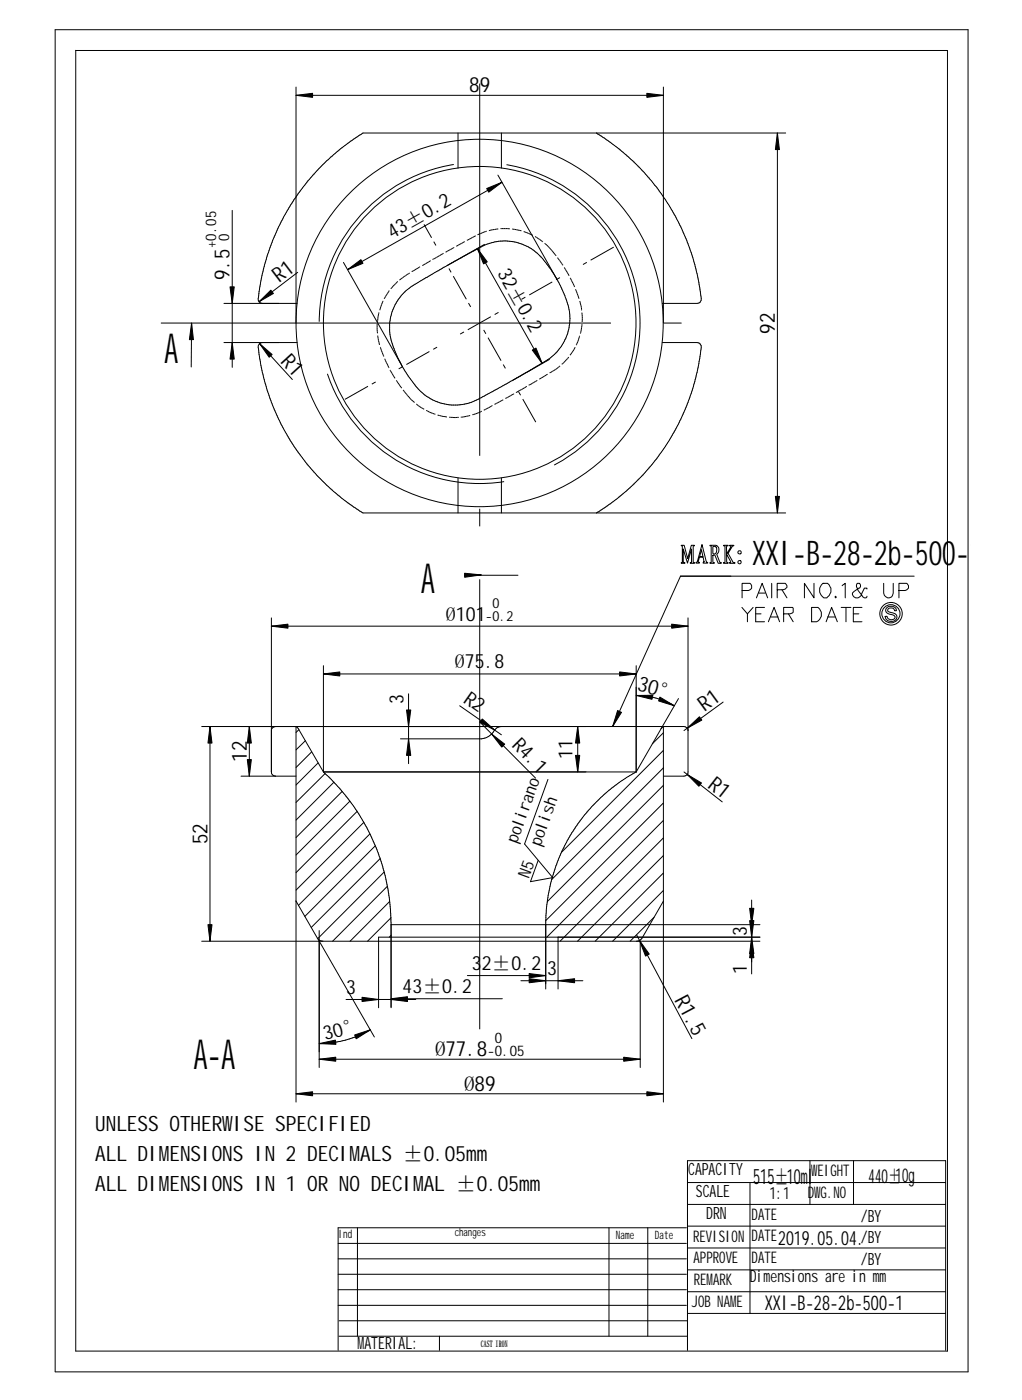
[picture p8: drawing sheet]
<svg xmlns="http://www.w3.org/2000/svg" width="235mm" height="322mm" viewBox="0 0 235 322" stroke-linecap="round" stroke-linejoin="round" font-family="sans-serif">
<g fill="none" stroke="#000" stroke-width=".23">
<path d="M12.7 6.8h210.2v309.2l-210.2-.1zM17.4 11.6v299.6h200.7v-299.6h-200.7M68.2 22h84.5M68.2 20.1v54.3M105.5 30.6v8.1M115.4 30.6v8.1M137.3 30.6l5.2 3.7 4.9 4.5a51.8 51.8 0 0 1 10 15l1.3 3.2 1.3 3.9 .9 4.2 .4 2.9a1.23 1.23 0 0 1-.8 1.9h-8M152.7 20.1v54.3M179 30.6v87.5M180.9 30.6h-97.3l-5.2 3.7-3.2 2.7-4.3 4.6-3.5 4.8a44.7 44.7 0 0 0-3.8 7.1l-1.4 3.5-1.3 3.9-.9 4.2-.4 2.9a1.47 1.47 0 0 0 .4 1.8l.4 .1M53.5 48.5v36.1M109.9 57.2l14.9 26.5"/>
<path d="M111.5 56.3l-8.5 4.9M114.6 40.3l13.6 24M115.6 42l-35.5 20.1M44.1 74.4l-.1 10.1M51.6 78.9h16.8M51.6 69.9h16.8M59.8 79.1l7.5 8.3M60.4 78.9a1.04 1.04 0 0 0-.9 1.5 48.6 48.6 0 0 0 2.7 11.4l1.9 4.7 1.6 3 2.2 3.6 2.8 3.7 2.2 2.6 3.9 3.8 3.6 2.9 3.2 2h97.3M68.5 62.7l-8.9 6.8M79.1 60.4l13.6 24.1M103 61.2l4.2-2.4a21.1 21.1 0 0 1 8-3.3 11.5 11.5 0 0 1 10.4 5l2.4 3.5 2 4.1a11.6 11.6 0 0 1-5.4 15.6l-6.7 4M103 61.2l-5.7 3.2a14.6 14.6 0 0 0-6.3 5.8l-.8 1.9-.5 2.1a11.7 11.7 0 0 0 .7 5.3l1.3 3.1 1 1.9"/>
<path d="M152.5 78.9h8a1.23 1.23 0 0 1 .8 1.9l-.3 2.5a48.4 48.4 0 0 1-3.2 10.9l-1.3 2.7a52.5 52.5 0 0 1-8.5 12.5l-3 2.9-2.8 2.5-4.9 3.3M92.7 84.5l1.3 2.1 1.8 2.4a11.4 11.4 0 0 0 12.3 3.8l2-.8 7.8-4.3M126.5 82.8l-8.6 4.9M105.5 110.1v8M115.4 110.1v8M110.8 132.4l-3.8 .1h12.3M156.8 125.6h.7l.8 3 .9-3h.7l-.3 .3v3.6l.3 .1v.1h-1l.3-.3v-3l-.9 3.3-1-3.3v2.9l.4 .4h-.9v-.1l.3-.1v-3.7zM161.5 126.6l.3 1.6h-.7zM161.6 125.4l1 3.8 .3 .5h-1l.2-.3-.2-1.1h-.9l-.3 1.1 .3 .3h-.8l.4-.4zM163.4 125.6h1.4a1.19 1.19 0 0 1 .2 2.1l.7 1.6 .1 .2 .3 .1v.1h-.7l-.8-1.9-.5 .1v1.5l.4 .3h-1.1v-.1l.3-.1v-3.7zM164.1 125.9l.6-.1a1.05 1.05 0 0 1-.2 1.8l-.4-.1zM166.6 125.6h1l-.3 .3v1.7l1-1.7-.3-.3h1l-.4 .3-1 1.6 1.1 1.9 .5 .2v.1h-1.2v-.1h.2v-.2l-.9-1.7v1.6l.3 .4h-1v-.1l.3-.1v-3.7z"/>
<path d="M170.1 126.9l.5 .1a.4 .4 0 0 1-.1 .5 .4 .4 0 0 1-.6-.1v-.2zM170.8 139.9l1.3 1.5 1.3-1.5M170.9 136h1.4a.9 .9 0 0 0 .6-1.4l-.2-.2h-1.8v3.3M174.2 137.7l1.3-3.3 1.2 3.3M174.7 136.6h1.5M176 139.9h-2v3.3h2M177.7 134.4v3.3M178.9 135.8h1.4a1 1 0 0 0 .9-.9l-.4-.5h-1.9v3.3M180 135.8l1.2 1.9M186.9 139.9h1.1a1.38 1.38 0 0 1 1.1 1.1 2.1 2.1 0 0 1-1.1 2.2h-1.1zM187.4 134.4v3.3l-2.2-3.3v3.3M189.4 134.4h1.1a2.02 2.02 0 0 1-.1 3.3 1.52 1.52 0 0 1-1.7-1.3 2.28 2.28 0 0 1 .7-2z"/>
<path d="M192.4 137.3l-.2 .2 .2 .2 .2-.2M193.7 139.9h2.2M193.9 134.9l.7-.5v3.3M194.8 139.9v3.3M198.5 139.9h-2v3.3h2M199.6 135.7v-.2h-.6l-.5 1.1a1.1 1.1 0 0 1-1.1 1.1 1.1 1.1 0 0 1-1.1-1.1l1.6-1.1 .2-.4-.2-.7h-.5a1.43 1.43 0 0 0 .2 1.6l1.1 1.5 .7 .2 .2-.4M203.5 134.4v2.2a1.1 1.1 0 0 0 1.1 1.1 1.1 1.1 0 0 0 1.1-1.1v-2.2M207 136h1.4a.9 .9 0 0 0 .6-1.4l-.2-.2h-1.8v3.3M210.5 132.7h-53.8l-15.6 34.6M62.5 142.3v35.5a.94 .94 0 0 0 .9 1M62.5 144.2h95.9M74.5 155.2h72"/>
<path d="M74.5 153.3v24.5M94.1 159.8v16.1M146.5 153.3v24.5M158.4 142.3v35.5a.94 .94 0 0 1-.9 1h-4.8M172.1 141.4v1.8M173.9 141.4h1.3M176.9 143.2l1.3-3.3 1.3 3.3M177.5 142.1h1.7M180.4 141.4h1.5l.6-.2 .1-.2v-.9l-.1-.2h-2.1v3.3M181.5 141.4l1.1 1.8M190.2 143.2l1.3-3.3 1.3 3.3M190.5 142.1h1.7"/>
<path d="M196.5 141.4h1.2M204.1 140.1a1.32 1.32 0 0 1 2.3 .4v.2h-.4a.76 .76 0 0 0-.9-.7 .76 .76 0 0 0-.7 .8l.4 .2a1.88 1.88 0 0 1 1.7 1 1.37 1.37 0 0 1-1.4 1.1 1.37 1.37 0 0 1-1.3-1.1l.4-.1a.92 .92 0 0 0 .9 .9 .92 .92 0 0 0 .9-.8l-.6-.4a1.22 1.22 0 0 1-1.4-1.3zM46.4 167.3h111.1a.94 .94 0 0 1 .9 1M48.3 167.3v49.5M55.5 178.8h12.7M57.4 167.3v11.5M63.4 167.3a.94 .94 0 0 0-.9 1M67.9 167.3l.3 .1 .5 .4 5.8 10M68.2 167.3v86.5M68.8 168l-.6 .7M70.3 170.6l-2.1 2.1M71.8 173.2l-3.6 3.6"/>
<path d="M73.2 175.7l-5 5.1M74.5 177.8h72M74.5 177.8l2.4 2.4M74.8 178.2l-6.6 6.6M105.8 162.5l9.6 6.7M110.4 166.3l12.9 12.9M115.4 167.3l-1.1 .4a6 6 0 0 1-2.7 2.3l-.7 .2h-18.7M126.2 179.5l-5.4 14.9 6.5 7.7-5.2 1 1.8-5M133 167.3v10.5M146.5 160.2a18.9 18.9 0 0 1 6.1 1.1l2.6 1.2M146.5 177.8l-3.6 2.2-4 3.1-2.7 2.7-3.1 3.9a39.6 39.6 0 0 0-6.1 12.9M152.7 167.3v86.5"/>
<path d="M152.7 168.8l-2.5 2.5M152.7 172.8l-23.4 23.5M152.7 176.9l-25.7 25.7M153 167.3l-.3 .1-.5 .4M156.2 160.9l-9.7 16.9M157.5 177.8l8.8 6.9M166.5 161.7l-9 6.6M76.9 180.2l2.5 2.8 2 2.7 3.1 5 2.6 5.8 1.6 5.2 .9 5 .4 4.6v20.8M76.9 180.2l-8.7 8.7M78.8 182.3l-10.6 10.6M80.6 184.5l-12.4 12.4M82.2 186.9l-14 14.1"/>
<path d="M83.8 189.4l-15.6 15.6M85.2 192.1l-16.5 16.4M86.4 194.8l-16.2 16.3M87.5 197.8l-15.8 15.8M152.7 180.9l-26.7 26.7M152.7 184.9l-27.1 27.1M152.7 189l-26.8 26.8M152.7 193l-23.8 23.8M152.7 197l-19.7 19.8M46.4 216.8h128.6M68.1 207.5l5 8.6a1.39 1.39 0 0 0 1.2 .7M73.2 216.3l13 22.5"/>
<path d="M73.5 214.3v31.6M88.4 200.9l-15.2 15.3M89.2 204.1l-12.6 12.7M89.7 207.6l-9.1 9.2M90 211.4l-5.4 5.4M90 213h85M90 215.4l-.4 .4M127 202.6a43.8 43.8 0 0 0-1.4 9.6v15.6M128.5 215.8v12M146.6 215.4l12.7 23.8M147.4 216.8v29.1M150.6 211.3l-5.5 5.5"/>
<path d="M152.7 207.5l-4.9 8.6a1.38 1.38 0 0 1-1.2 .7M152.7 201.1l-15.7 15.7M152.7 205.1l-11.6 11.7M173.1 207.3v17M175 215.8h-87.8v16.3M79.7 230.2h16M85.3 237.2l-2.2 1.1-2.7 1a23 23 0 0 1-6.9 1.1M90 230h25.7M107.6 224.7h18M119.9 225.9h14.3M68.2 251.9h84.5M73.5 244h73.9"/>
<path d="M158.3 277.4h59.4M158.3 272.4h59.4M172.7 272.4v30.1M186.5 267.3v10.1M196.5 267.3v10.1M77.9 286.4h80.1M77.9 289.9h80.1M77.9 293.5h80.1M77.9 297h80.1M82.3 282.8v24.9M140.2 282.8v24.9M149.1 282.8v24.9"/>
<path d="M158 282.8h-80.1v28.2M158.3 297.5h59.4M158.3 292.5h59.4M158.3 287.4h59.4M158.3 282.4h59.4M77.9 300.6h80.1M78.1 304.2h80.2M78.1 307.7h80.2M101.2 307.7v3.3M158.3 302.5h59.4M158.3 311v-43.7h59.4v43.7"/>
<circle cx="110.4" cy="74.4" r="42.3"/>
<circle cx="110.4" cy="74.4" r="36"/>
<circle cx="170.3" cy="129.5" r=".38"/>
<circle cx="205.1" cy="141.4" r="2.1"/>
<circle cx="205.1" cy="141.3" r="2.59"/>
</g>
<g fill="#000" stroke="#000" stroke-width=".23">
<path d="M68.2 22l3.8-.5v.9z" fill-rule="evenodd"/>
<path d="M148.9 21.5l3.8 .5-3.8 .4z" fill-rule="evenodd"/>
<path d="M179 30.6l.5 3.8h-1z" fill-rule="evenodd"/>
<path d="M80.1 62.1l3-2.3 .5 .8z" fill-rule="evenodd"/>
<path d="M112.1 43.4l3.5-1.4-3.1 2.3z" fill-rule="evenodd"/>
<path d="M44.1 74.4l.4 3.8h-.9z" fill-rule="evenodd"/>
<path d="M53 66.1h.9l-.4 3.8z" fill-rule="evenodd"/>
<path d="M59.6 69.5l2.8-2.7 .5 .8z" fill-rule="evenodd"/>
<path d="M109.9 57.2l2.3 3.1-.9 .5z" fill-rule="evenodd"/>
<path d="M53.5 78.9l.4 3.8h-.9z" fill-rule="evenodd"/>
<path d="M59.8 79.1l2.9 2.5-.7 .7z" fill-rule="evenodd"/>
<path d="M122.6 80.6l.8-.4 1.4 3.5z" fill-rule="evenodd"/>
<path d="M178.5 114.3h1l-.5 3.8z" fill-rule="evenodd"/>
<path d="M107 132l3.8 .4-3.8 .6z" fill-rule="evenodd"/>
<path d="M62.5 144.2l3.8-.5v1z" fill-rule="evenodd"/>
<path d="M74.5 155.2l3.7-.4v.9z" fill-rule="evenodd"/>
<path d="M142.7 154.8l3.8 .4-3.8 .5z" fill-rule="evenodd"/>
<path d="M154.6 143.7l3.8 .5-3.8 .5z" fill-rule="evenodd"/>
<path d="M48.3 167.3l.5 3.8h-.9z" fill-rule="evenodd"/>
<path d="M57.4 167.3l.5 3.8h-1z" fill-rule="evenodd"/>
<path d="M56.9 174.9h1l-.5 3.9z" fill-rule="evenodd"/>
<path d="M94.1 170.2l.5 3.8h-1z" fill-rule="evenodd"/>
<path d="M93.6 163.5h1l-.5 3.8z" fill-rule="evenodd"/>
<path d="M111 165.6l2.9 2.5-3.4-1.7z" fill-rule="evenodd"/>
<path d="M113.2 169.1l3 2.3-.7 .7z" fill-rule="evenodd"/>
<path d="M133 167.3l.5 3.8h-1z" fill-rule="evenodd"/>
<path d="M132.5 174h1l-.5 3.8z" fill-rule="evenodd"/>
<path d="M142.2 163.6l.9 .5-2 3.2z" fill-rule="evenodd"/>
<path d="M146.5 160.2l3.8-.1-.2 1z" fill-rule="evenodd"/>
<path d="M151.9 160.6l3.3 1.9-3.6-1.1z" fill-rule="evenodd"/>
<path d="M158.2 167.7l2.8-2.6 .6 .7z" fill-rule="evenodd"/>
<path d="M158.2 178.4l3.3 1.9-.6 .8z" fill-rule="evenodd"/>
<path d="M47.9 213h.9l-.5 3.8z" fill-rule="evenodd"/>
<path d="M147.2 216.6l2.3 3.1-.9 .5z" fill-rule="evenodd"/>
<path d="M172.6 209.2h1l-.5 3.8z" fill-rule="evenodd"/>
<path d="M173.1 215.8l.5 3.9h-1z" fill-rule="evenodd"/>
<path d="M172.6 212h1l-.5 3.8z" fill-rule="evenodd"/>
<path d="M81.7 238.4l3.6-1.2-3.3 2.1z" fill-rule="evenodd"/>
<path d="M83.4 229.7l3.8 .5-3.8 .5z" fill-rule="evenodd"/>
<path d="M90 230.2l3.8-.5v1z" fill-rule="evenodd"/>
<path d="M90 230l3.8-.4v.9z" fill-rule="evenodd"/>
<path d="M121.8 225.4l3.8 .5-3.8 .4z" fill-rule="evenodd"/>
<path d="M121.8 224.2l3.8 .5-3.8 .5z" fill-rule="evenodd"/>
<path d="M128.5 225.9l3.8-.5v.9z" fill-rule="evenodd"/>
<path d="M173.1 216.8l.5 3.8h-1z" fill-rule="evenodd"/>
<path d="M68.2 251.9l3.8-.5v1z" fill-rule="evenodd"/>
<path d="M73.5 244l3.8-.5v.9z" fill-rule="evenodd"/>
<path d="M73.5 240.4l3.7-.8 .1 .9z" fill-rule="evenodd"/>
<path d="M143.6 243.5l3.8 .5-3.8 .4z" fill-rule="evenodd"/>
<path d="M148.9 251.4l3.8 .5-3.8 .5z" fill-rule="evenodd"/>
</g>
<path d="M37 74.4h127M110.4 237.1v-217.9" fill="none" stroke="#000" stroke-width=".23" stroke-dasharray="103.6 12.2 4.1 12.2" stroke-linecap="butt"/>
<g fill="none" stroke="#000" stroke-width=".23" stroke-dasharray="51.8 12.2" stroke-linecap="butt">
<path d="M99.8 59.7l-.2 .1M100.1 59.5l-.3 .2M100.5 59.3l-.4 .2M100.8 59.1l-.3 .2M101.2 58.9l-.4 .2M101.6 58.7l-.4 .2M101.9 58.4l-.3 .3M102.1 58.3l-.2 .1M102.7 58.1h-.1M103 57.9l-.3 .2M103.4 57.6l-.4 .3M103.7 57.5l-.3 .1"/>
<path d="M104.1 57.3l-.4 .2M104.4 57.1l-.3 .2M104.6 57l-.2 .1M105.2 56.7h-.2M105.5 56.5l-.3 .2M105.9 56.2l-.4 .3M106.3 56.1l-.4 .1M106.6 55.9l-.3 .2M107 55.7l-.4 .2M107 55.6v.1M107.7 55.3l-.2 .1M108 55.1l-.3 .2"/>
<path d="M108.4 54.9l-.4 .2M108.8 54.7l-.4 .2M109.1 54.5l-.3 .2M109.5 54.3l-.4 .2M110.3 53.9l-.4 .2M110.7 53.8l-.4 .1M111 53.6l-.3 .2M111.4 53.5l-.4 .1M111.8 53.3l-.4 .2M112.1 53.2l-.3 .1M113 53l-.4 .1M113.5 52.9l-.5 .1"/>
<path d="M113.9 52.9h-.4M114.3 52.8l-.4 .1M114.7 52.7l-.4 .1M115.5 52.6h-.3M116 52.6h-.5M116.4 52.6h-.4M116.8 52.6h-.4M117.2 52.7l-.4-.1M117.4 52.7h-.2M118 52.8l-.1-.1M118.4 52.8h-.4M118.9 52.9l-.5-.1"/>
<path d="M119.3 53l-.4-.1M119.7 53.1l-.4-.1M120.1 53.2l-.4-.1M120.9 53.5l-.3-.2M121.3 53.6l-.4-.1M121.7 53.7l-.4-.1M122 53.9l-.3-.2M122.4 54.1l-.4-.2M122.7 54.2l-.3-.1M123.5 54.7l-.3-.2M123.9 54.9l-.4-.2M124.2 55.1l-.3-.2"/>
<path d="M124.6 55.4l-.4-.3M124.9 55.7l-.3-.3M125 55.7h-.1M125.6 56.2l-.2-.2M125.9 56.5l-.3-.3M126.2 56.8l-.3-.3M126.5 57.1l-.3-.3M126.7 57.3l-.2-.2M127 57.7l-.3-.4M127.3 58l-.3-.3M127.6 58.3l-.3-.3M127.8 58.6l-.2-.3"/>
<path d="M128.1 58.9l-.3-.3M128.6 59.6l-.2-.3M128.8 60l-.2-.4M86.8 74.6v.4M86.8 75v.5M86.8 75.5v.4M86.8 75.9l.1 .4M86.9 76.3v.4M86.9 76.7v.1M87 73.8l-.1 .3M87 77.3v.3M87 73.4v.4"/>
<path d="M87 77.6l.1 .4M87 73v.4M87.1 78v.4M87.1 72.5l-.1 .5M87.1 78.4l.1 .4M87.2 72.2l-.1 .3M87.2 72v.2M87.2 78.8l.1 .4M87.3 79.2l.1 .2M87.5 71.4h-.1M87.5 80h.1M87.6 70.9l-.1 .5"/>
<path d="M87.6 80l.1 .4M87.7 70.6l-.1 .3M87.8 70.2l-.1 .4M88 69.8l-.2 .4M88.2 69.3v.1M88.2 69.4l-.2 .4M88.6 68.7l-.2 .1M88.8 68.3l-.2 .4M89 67.9l-.2 .4M89.2 67.5l-.2 .4M89.5 67.2l-.3 .3M89.6 66.9l-.1 .3"/>
<path d="M90.3 66.2l-.3 .3M90.5 65.9l-.2 .3M90.8 65.6l-.3 .3M91.1 65.3l-.3 .3M91.4 65l-.3 .3M91.6 64.8l-.2 .2M92 64.5h-.1M92.4 64.2l-.4 .3M92.7 64l-.3 .2M93 63.7l-.3 .3M93.4 63.5l-.4 .2M93.7 63.2l-.3 .3"/>
<path d="M94.1 63l-.4 .2M94.3 62.9l-.2 .1M95.2 62.4l-.4 .2M95.5 62.2l-.3 .2M95.8 62l-.3 .2M96.2 61.8l-.4 .2M96.6 61.5l-.4 .3M96.7 61.4l-.1 .1M97.3 61.2h-.1M97.6 60.9l-.3 .3M98 60.7l-.4 .2M98.3 60.5l-.3 .2"/>
<path d="M98.7 60.3l-.4 .2M99.1 60.1l-.4 .2M99.1 60v.1M129.1 60.3l-.3-.3M129.3 60.6l-.2-.3M129.5 61l-.2-.4M129.6 61.1l-.1-.1M130 61.7l-.1-.1M130.2 62l-.2-.3M130.4 62.4l-.2-.4M130.6 62.7l-.2-.3M130.8 63.1l-.2-.4"/>
<path d="M131 63.5l-.2-.4M131.4 64.2l-.1-.2M131.6 64.6l-.2-.4M131.7 64.9l-.1-.3M132 65.3l-.3-.4M132.1 65.7l-.1-.4M132.3 66.1l-.2-.4M132.6 66.8l-.1-.2M132.6 79.5l.1-.1M132.7 79.4l.2-.4M132.8 67.2l-.2-.4M132.9 79l.2-.4"/>
<path d="M132.9 67.6l-.1-.4M133.1 78.6l.1-.3M133.1 68l-.2-.4M133.2 78.3l.1-.5M133.2 68.4l-.1-.4M133.3 77.8l.1-.3M133.3 68.8l-.1-.4M133.4 77.5v-.2M133.6 69.6l-.1-.3M133.6 76.8l.1-.1M133.6 70v-.4M133.7 76.7l.1-.5"/>
<path d="M133.8 76.2l.1-.4M133.8 70.4l-.2-.4M133.9 75.8v-.4M133.9 70.8l-.1-.4M133.9 75.4l.1-.4M133.9 71.5v-.3M133.9 71.2v-.4M134 75v-.3M134 72.1l-.1-.1M134 74.2l.1-.5M134 72.5v-.4M134.1 73.7v-.4"/>
<path d="M134.1 73.3v-.4M134.1 72.9l-.1-.4M87.7 80.4l.1 .4M87.8 80.8l.2 .4M88 81.2l.1 .4M88.1 81.6l.2 .3M88.3 81.9l.1 .2M88.6 82.6v.1M88.6 82.7l.2 .4M88.8 83.1l.1 .4M88.9 83.5l.3 .3M89.2 83.8l.1 .4"/>
<path d="M89.3 84.2l.2 .4M89.5 84.6l.1 .1M89.8 85.2l.1 .1M89.9 85.3l.2 .4M90.1 85.7l.2 .3M90.3 86l.2 .4M90.5 86.4l.2 .4M90.7 86.8l.2 .3M90.9 87.1v.1M91.2 87.6l.2 .2M91.4 87.8l.2 .4M91.6 88.2l.3 .3"/>
<path d="M91.9 88.5l.2 .3M92.1 88.8l.2 .4M92.3 89.2l.2 .2M92.8 89.8v.1M92.8 89.9l.3 .3M93.1 90.2l.2 .3M93.3 90.5l.3 .3M93.6 90.8l.3 .3M93.9 91.1l.2 .3M94.1 91.4l.3 .4M94.4 91.8l.3 .3M94.7 92.1l.3 .3"/>
<path d="M95 92.4l.3 .2M95.3 92.6l.2 .1M95.8 93l.2 .2M96 93.2l.3 .2M96.3 93.4l.3 .3M96.6 93.7l.4 .2M97 93.9l.4 .2M97.4 94.1l.3 .2M98.1 94.5l.4 .2M98.5 94.7l.3 .2M98.8 94.9l.4 .2M99.2 95.1l.4 .1"/>
<path d="M99.6 95.2l.4 .2M100 95.4h.2M100.8 95.6l.4 .1M101.2 95.7l.4 .1M101.6 95.8l.4 .1M102 95.9l.4 .1M102.4 96h.5M103.4 96.1h.3M103.7 96.1h.4M104.1 96.1l.4 .1M104.5 96.2h.4M104.9 96.2l.5-.1"/>
<path d="M105.4 96.1h.2M106.1 96.1h.1M106.2 96.1l.4-.1M106.6 96h.5M107.1 96l.3-.1M107.4 95.9l.5-.1M107.9 95.8l.3-.1M108.8 95.5l.3-.1M109.1 95.4l.4-.1M109.5 95.3l.4-.1M109.9 95.2l.3-.2M110.2 95l.5-.1"/>
<path d="M110.7 94.9l.2-.2M111.4 94.5l.4-.2M111.8 94.3l.3-.2M112.1 94.1l.4-.2M112.5 93.9l.4-.2M112.9 93.7l.3-.2M113.2 93.5l.2-.1M113.8 93.1h.1M113.9 93.1l.4-.2M114.3 92.9l.3-.2M114.6 92.7l.4-.2M115 92.5l.4-.2"/>
<path d="M115.4 92.3l.3-.2M115.7 92.1h.2M116.3 91.8l.2-.1M116.5 91.7l.3-.1M116.8 91.6l.4-.3M117.2 91.3l.4-.2M117.6 91.1l.3-.2M117.9 90.9l.4-.2M118.8 90.4l.2-.1M119 90.3l.3-.2M119.3 90.1l.4-.2M119.7 89.9l.4-.2"/>
<path d="M120.1 89.7l.3-.2M120.4 89.5l.4-.2M120.8 89.3l.3-.2M121.1 89.1l.2-.1M121.7 88.7h.1M121.8 88.7l.4-.2M122.2 88.5l.4-.2M122.6 88.3l.3-.2M122.9 88.1l.4-.2M123.3 87.9l.3-.2M123.6 87.7l.1-.1M124.2 87.3l.1-.1"/>
<path d="M124.3 87.2l.4-.2M124.7 87l.4-.2M125.1 86.8l.3-.2M125.4 86.6l.3-.2M125.7 86.4l.4-.2M126.5 85.9l.3-.1M126.8 85.8l.4-.3M127.2 85.5l.3-.2M127.5 85.3l.4-.2M127.9 85.1l.3-.2M128.2 84.9l.4-.3M128.6 84.6l.3-.2"/>
<path d="M128.9 84.4v-.1M129.3 83.9l.2-.1M129.5 83.8l.3-.3M129.8 83.5l.3-.3M130.1 83.2l.3-.3M130.4 82.9l.3-.3M130.7 82.6l.2-.4M131.2 81.8l.2-.2M131.4 81.6l.3-.4M131.7 81.2l.2-.3M131.9 80.9l.2-.4M132.1 80.5l.2-.3"/>
<path d="M132.3 80.2l.1-.2"/>
<circle cx="110.4" cy="74.4" r="37"/>
</g>
<path d="M79.4 92l62-35.2M123.4 97.2l-25.8-45.5" fill="none" stroke="#000" stroke-width=".23" stroke-dasharray="6.1 1 1" stroke-linecap="butt"/>
<g font-size="9.5">
<text x="37.8" y="83.6">A</text>
<text x="97" y="136.6">A</text>
<text x="44.6" y="246.1">A-A</text>
</g>
<text font-size="7.8" x="173.1" y="130.2">XXI-B-28-2b-500-</text>
<g font-size="4.9">
<text x="21.9" y="260.6">UNLESS OTHERWISE SPECIFIED</text>
<text x="21.9" y="267.4">ALL DIMENSIONS IN 2 DECIMALS ±0.05mm</text>
<text x="21.9" y="274.3">ALL DIMENSIONS IN 1 OR NO DECIMAL ±0.05mm</text>
<text x="173.4" y="272.7">515±10ml</text>
</g>
<g font-size="4.8">
<text x="108" y="21.3">89</text>
<text x="52.8" y="64.4" transform="rotate(-90 52.8 64.4)">9.5</text>
<text x="64.3" y="65.2" transform="rotate(-37 64.3 65.2)">R1</text>
<text x="178.4" y="76.8" transform="rotate(-90 178.4 76.8)">92</text>
<text x="64.4" y="83.4" transform="rotate(48 64.4 83.4)">R1</text>
<text x="146.5" y="158.9" transform="rotate(15 146.5 158.9)">30°</text>
<text x="162.2" y="164.1" transform="rotate(-36 162.2 164.1)">R1</text>
<text x="56.8" y="175.5" transform="rotate(-90 56.8 175.5)">12</text>
<text x="162.8" y="181.2" transform="rotate(38 162.8 181.2)">R1</text>
<text x="47.8" y="194.5" transform="rotate(-90 47.8 194.5)">52</text>
<text x="155.2" y="230.3" transform="rotate(62 155.2 230.3)">R1.5</text>
<text x="100.2" y="243.2">Ø77.8</text>
<text x="106.8" y="251.2">Ø89</text>
</g>
<text font-size="4.7" x="176.1" y="301.8">XXI-B-28-2b-500-1</text>
<g font-size="4.5">
<text x="90.3" y="54.9" transform="rotate(-30 90.3 54.9)">43±0.2</text>
<text x="114.5" y="62.9" transform="rotate(61 114.5 62.9)">32±0.2</text>
<text x="102.7" y="142.9">Ø101</text>
<text x="104.7" y="154">Ø75.8</text>
<text x="106.5" y="161.6" transform="rotate(35 106.5 161.6)">R2</text>
<text x="92.9" y="162.1" transform="rotate(-90 92.9 162.1)">3</text>
<text x="117.7" y="171.9" transform="rotate(45 117.7 171.9)">R4.1</text>
<text x="131.8" y="174.8" transform="rotate(-90 131.8 174.8)">11</text>
<text x="171.9" y="215.5" transform="rotate(-90 171.9 215.5)">3</text>
<text x="108.6" y="223.5">32±0.2</text>
<text x="125.9" y="224.6">3</text>
<text x="171.9" y="224.3" transform="rotate(-90 171.9 224.3)">1</text>
<text x="79.7" y="228.9">3</text>
<text x="92.7" y="228.8">43±0.2</text>
<text x="74.8" y="239.6" transform="rotate(-15 74.8 239.6)">30°</text>
<text x="200" y="272.4">440±10g</text>
<text x="179.2" y="286.7">2019.05.04.</text>
</g>
<g font-size="3.9">
<text x="119" y="194.4" transform="rotate(-70 119 194.4)">polirano</text>
<text x="124.4" y="195" transform="rotate(-70 124.4 195)">polish</text>
<text x="121.8" y="202.6" transform="rotate(-70 121.8 202.6)">N5</text>
<text x="158.5" y="270.5">CAPACITY</text>
<text x="160.2" y="275.6">SCALE</text>
<text x="162.6" y="280.7">DRN</text>
<text x="177.2" y="276.2">1:1</text>
<text x="198.2" y="281.3">/BY</text>
<text x="198.2" y="286.4">/BY</text>
<text x="198.2" y="291.4">/BY</text>
<text x="172.7" y="295.2">Dimensions are in mm</text>
<text x="82.3" y="310.8">MATERIAL:</text>
</g>
<g font-size="3.7">
<text x="186" y="275.9">DWG.NO</text>
<text x="186.8" y="270.7">WEIGHT</text>
<text x="173.1" y="280.9">DATE</text>
<text x="159.6" y="285.9">REVISION</text>
<text x="173.1" y="285.9">DATE</text>
<text x="159.7" y="291">APPROVE</text>
<text x="173.1" y="290.9">DATE</text>
<text x="159.7" y="296">REMARK</text>
<text x="159.3" y="301">JOB NAME</text>
</g>
<g font-size="3.4">
<text x="49.8" y="57.1" transform="rotate(-90 49.8 57.1)">+0.05</text>
<text x="52.7" y="55.4" transform="rotate(-90 52.7 55.4)">0</text>
<text x="112.2" y="243.2">-0.05</text>
<text x="113.9" y="240.2">0</text>
</g>
<g font-size="3.2">
<text x="111.8" y="142.9">-0.2</text>
<text x="113.4" y="140.1">0</text>
</g>
<g font-size="2.7">
<text x="77.9" y="285.1">Ind</text>
<text x="141.8" y="285.4">Name</text>
<text x="150.8" y="285.4">Date</text>
</g>
<text font-size="2.5" x="104.7" y="284.6">changes</text>
<text font-size="2.1" x="110.7" y="310.1">CAST IRON</text>
</svg>
